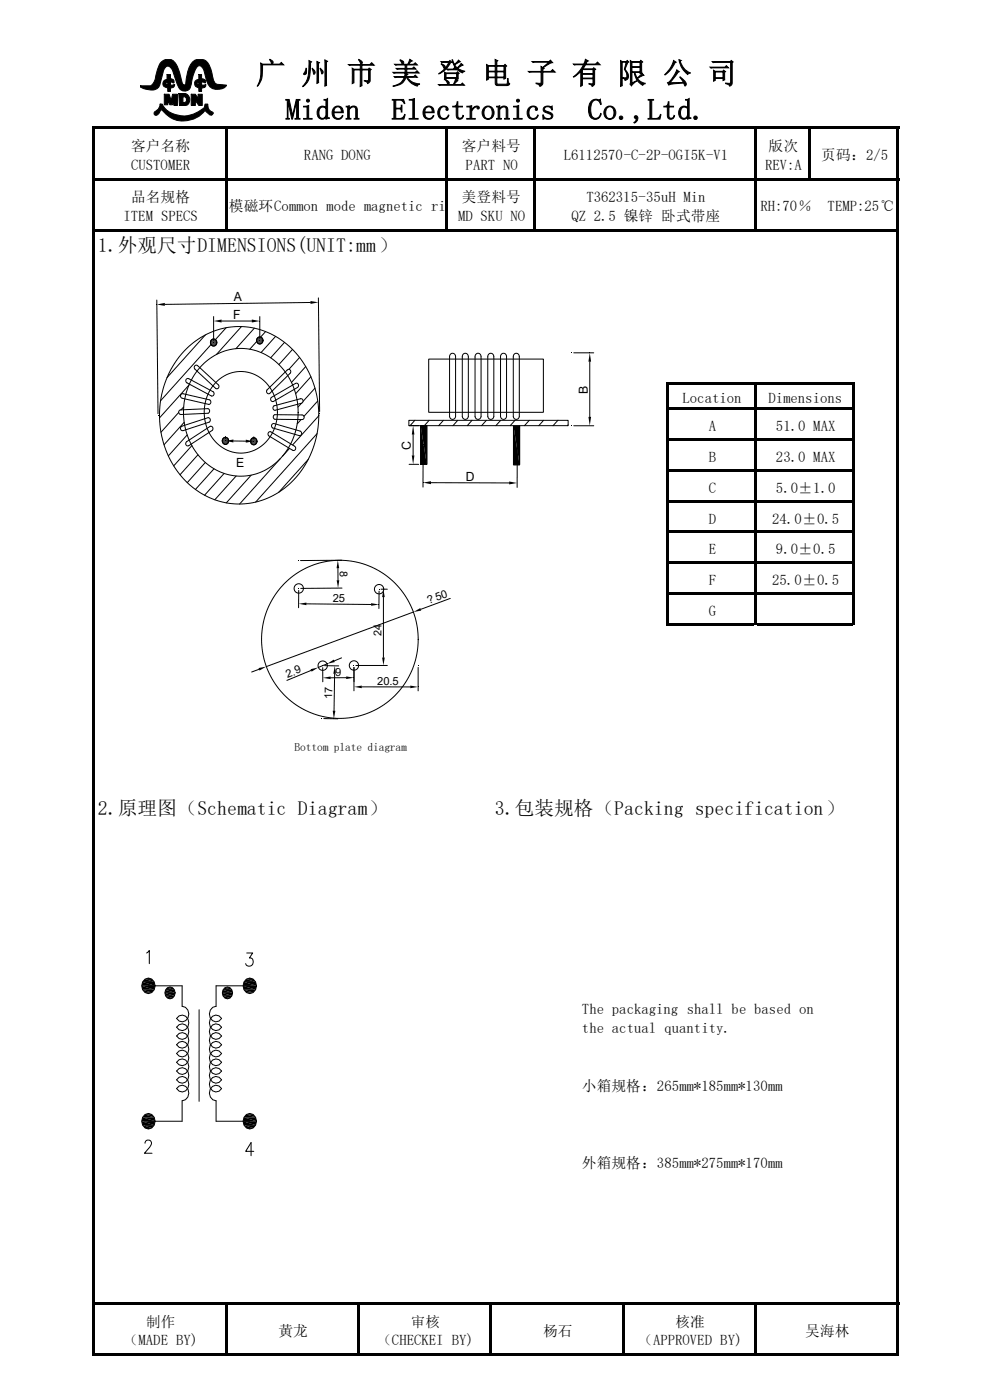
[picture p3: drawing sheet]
<svg xmlns="http://www.w3.org/2000/svg" width="210mm" height="297mm" viewBox="0 0 210 297" stroke-linecap="round" stroke-linejoin="round" font-family="sans-serif">
<g fill="#000">
<path d="M19.6 26.9h.6v10.8h-.6z" fill-rule="evenodd"/>
<path d="M19.6 37.7h.6v10.9h-.6z" fill-rule="evenodd"/>
<path d="M20.2 26.9h170.5v.5h-170.5z" fill-rule="evenodd"/>
<path d="M20.2 37.7h151.3v.5h-151.3z" fill-rule="evenodd"/>
<path d="M47.7 27.1h.5v10.6h-.5z" fill-rule="evenodd"/>
<path d="M47.7 38h.5v11.1h-.5z" fill-rule="evenodd"/>
<path d="M94.5 27.1h.5v10.6h-.5z" fill-rule="evenodd"/>
<path d="M94.5 38h.5v11.1h-.5z" fill-rule="evenodd"/>
<path d="M113.2 27.1h.5v10.6h-.5z" fill-rule="evenodd"/>
<path d="M113.2 38h.5v11.1h-.5z" fill-rule="evenodd"/>
<path d="M160 27.1h.5v10.6h-.5z" fill-rule="evenodd"/>
<path d="M160 38h.5v11.1h-.5z" fill-rule="evenodd"/>
<path d="M171.5 27.1h.5v11.1h-.5z" fill-rule="evenodd"/>
<path d="M172 37.7h18.7v.5h-18.7z" fill-rule="evenodd"/>
<path d="M190.2 27.1h.5v10.6h-.5z" fill-rule="evenodd"/>
<path d="M190.2 38h.5v10.6h-.5z" fill-rule="evenodd"/>
<path d="M19.6 48.6h.6v227.7h-.6z" fill-rule="evenodd"/>
<path d="M20.2 48.6h27.5v.5h-27.5z" fill-rule="evenodd"/>
<path d="M48.2 48.6h46.3v.5h-46.3z" fill-rule="evenodd"/>
<path d="M95 48.6h18.2v.5h-18.2z" fill-rule="evenodd"/>
<path d="M113.7 48.6h46.3v.5h-46.3z" fill-rule="evenodd"/>
<path d="M160.5 48.6h30.2v.5h-30.2z" fill-rule="evenodd"/>
<path d="M190.2 48.8h.5v227.5h-.5z" fill-rule="evenodd"/>
<path d="M141.3 81.1h.5v5.4h-.5z" fill-rule="evenodd"/>
<path d="M141.3 86.5h.5v6.5h-.5z" fill-rule="evenodd"/>
<path d="M141.3 93h.5v6.5h-.5z" fill-rule="evenodd"/>
<path d="M141.3 99.5h.5v6.5h-.5z" fill-rule="evenodd"/>
<path d="M141.8 81.1h39.6v.5h-39.6z" fill-rule="evenodd"/>
<path d="M141.8 86.5h39.6v.5h-39.6z" fill-rule="evenodd"/>
<path d="M141.8 93h39.6v.5h-39.6z" fill-rule="evenodd"/>
<path d="M141.8 99.5h39.6v.5h-39.6z" fill-rule="evenodd"/>
<path d="M160 81.3h.5v5.2h-.5z" fill-rule="evenodd"/>
<path d="M160 86.7h.5v6.3h-.5z" fill-rule="evenodd"/>
<path d="M160 93.3h.5v6.2h-.5z" fill-rule="evenodd"/>
<path d="M160 99.8h.5v6.2h-.5z" fill-rule="evenodd"/>
<path d="M180.8 81.3h.6v5.2h-.6z" fill-rule="evenodd"/>
<path d="M180.8 86.7h.6v6.3h-.6z" fill-rule="evenodd"/>
<path d="M180.8 93.3h.6v6.2h-.6z" fill-rule="evenodd"/>
<path d="M180.8 99.8h.6v6.2h-.6z" fill-rule="evenodd"/>
<path d="M141.3 106h.5v6.6h-.5z" fill-rule="evenodd"/>
<path d="M141.3 112.6h.5v6.5h-.5z" fill-rule="evenodd"/>
<path d="M141.3 119.1h.5v6.5h-.5z" fill-rule="evenodd"/>
<path d="M141.8 106h39.6v.6h-39.6z" fill-rule="evenodd"/>
<path d="M141.8 112.6h39.6v.5h-39.6z" fill-rule="evenodd"/>
<path d="M141.8 119.1h39.6v.5h-39.6z" fill-rule="evenodd"/>
<path d="M160 106.3h.5v6.3h-.5z" fill-rule="evenodd"/>
<path d="M160 112.8h.5v6.3h-.5z" fill-rule="evenodd"/>
<path d="M160 119.3h.5v6.3h-.5z" fill-rule="evenodd"/>
<path d="M180.8 106.3h.6v6.3h-.6z" fill-rule="evenodd"/>
<path d="M180.8 112.8h.6v6.3h-.6z" fill-rule="evenodd"/>
<path d="M180.8 119.3h.6v6.3h-.6z" fill-rule="evenodd"/>
<path d="M141.3 125.6h.5v7h-.5z" fill-rule="evenodd"/>
<path d="M141.8 125.6h39.6v.5h-39.6z" fill-rule="evenodd"/>
<path d="M141.8 132.1h18.2v.5h-18.2z" fill-rule="evenodd"/>
<path d="M160 125.9h.5v6.7h-.5z" fill-rule="evenodd"/>
<path d="M160.5 132.1h20.3v.5h-20.3z" fill-rule="evenodd"/>
<path d="M180.8 125.9h.6v6.7h-.6z" fill-rule="evenodd"/>
<path d="M19.6 276.3h.6v11.4h-.6z" fill-rule="evenodd"/>
<path d="M20.2 276.3h170.5v.5h-170.5z" fill-rule="evenodd"/>
<path d="M47.7 276.6h.5v11.1h-.5z" fill-rule="evenodd"/>
<path d="M75.8 276.6h.5v11.1h-.5z" fill-rule="evenodd"/>
<path d="M103.8 276.6h.6v11.1h-.6z" fill-rule="evenodd"/>
<path d="M131.9 276.6h.5v11.1h-.5z" fill-rule="evenodd"/>
<path d="M160 276.6h.5v11.1h-.5z" fill-rule="evenodd"/>
<path d="M190.2 276.6h.5v11.1h-.5z" fill-rule="evenodd"/>
<path d="M20.2 287.1h27.5v.6h-27.5z" fill-rule="evenodd"/>
<path d="M48.2 287.1h27.6v.6h-27.6z" fill-rule="evenodd"/>
<path d="M76.3 287.1h27.5v.6h-27.5z" fill-rule="evenodd"/>
<path d="M104.4 287.1h27.5v.6h-27.5z" fill-rule="evenodd"/>
<path d="M132.4 287.1h27.6v.6h-27.6z" fill-rule="evenodd"/>
<path d="M160.5 287.1h29.7v.6h-29.7z" fill-rule="evenodd"/>
</g>
<path d="M29.7 12.5h18.6v13.3h-18.6z" fill-rule="evenodd" fill="#fff"/>
<g fill="#000">
<path d="M34.3 13.1a2.01 2.01 0 0 1 3.3 1.1l1.1 3.4 .2 .4 .5-.1 .3-2a3.8 3.8 0 0 1 2-3.3 2.31 2.31 0 0 1 3 2l.3 .9a3.1 3.1 0 0 0 .9 2.4l2.1 .2a2.42 2.42 0 0 1-2.5 .8 2.42 2.42 0 0 1-1.7-2l-.2-.7a2.86 2.86 0 0 0-1.1-2.2l-.3-.1a2.68 2.68 0 0 0-1.2 2l-.4 1.8a1.47 1.47 0 0 1-1.2 1.6 1.47 1.47 0 0 1-1.7-1.2l-.6-1.7a3.3 3.3 0 0 0-1.2-2.3 .95 .95 0 0 0-1.2 .8l-.7 2.9a1.84 1.84 0 0 1-2.5 1.2l-1.4-.3-.4-.4 .2-.1h2l.5-.4 .4-.7 .9-3.1z" fill-rule="evenodd"/>
<path d="M35.4 15.8h.8v.9h.2a.5 .5 0 0 1 .5 .4 .5 .5 0 0 1-.1 .5l-.6-.1v.6l.8-.2-.3 .7-.5 .1v.7h-.6v-.7a.9 .9 0 0 1-1.1-.9 .9 .9 0 0 1 .9-.9z" fill-rule="evenodd"/>
</g>
<path d="M34.3 13.1a2.01 2.01 0 0 1 3.3 1.1l1.1 3.4 .2 .4 .5-.1 .3-2a3.8 3.8 0 0 1 2-3.3 2.31 2.31 0 0 1 3 2l.3 .9a3.1 3.1 0 0 0 .9 2.4l2.1 .2a2.42 2.42 0 0 1-2.5 .8 2.42 2.42 0 0 1-1.7-2l-.2-.7a2.86 2.86 0 0 0-1.1-2.2l-.3-.1a2.68 2.68 0 0 0-1.2 2l-.4 1.8a1.47 1.47 0 0 1-1.2 1.6 1.47 1.47 0 0 1-1.7-1.2l-.6-1.7a3.3 3.3 0 0 0-1.2-2.3 .95 .95 0 0 0-1.2 .8l-.7 2.9a1.84 1.84 0 0 1-2.5 1.2l-1.4-.3-.4-.4 .2-.1h2l.5-.4 .4-.7 .9-3.1zM35.4 15.8h.8v.9h.2a.5 .5 0 0 1 .5 .4 .5 .5 0 0 1-.1 .5l-.6-.1v.6l.8-.2-.3 .7-.5 .1v.7h-.6v-.7a.9 .9 0 0 1-1.1-.9 .9 .9 0 0 1 .9-.9z" fill="none" stroke="#000" stroke-width=".21"/>
<path d="M35.4 17.5h.2v.6l-.4-.2z" fill-rule="evenodd" fill="#fff"/>
<path d="M35.4 17.5h.2v.6l-.4-.2zM42.2 15.8h.6v.9h.3a.51 .51 0 0 1 .5 .3 .51 .51 0 0 1-.1 .6l-.7-.1v.6l.8-.2v.4l-.2 .3-.6 .1v.7h-.6v-.7a.89 .89 0 0 1-.9-.9 .89 .89 0 0 1 .9-.9zM34 22.1h.4a5.4 5.4 0 0 0 6.9 2l2-1.3 .2-.7h.6a1.66 1.66 0 0 0 1.1 1.8l-.3 .5a2.07 2.07 0 0 1-1.4-1 5.8 5.8 0 0 1-9.2-.1l-.6 .8a.52 .52 0 0 1-.5 .4 .52 .52 0 0 1-.5-.5l.3-.4a1.73 1.73 0 0 0 1-1.5z" fill="none" stroke="#000" stroke-width=".21"/>
<g fill="#000">
<path d="M42.2 15.8h.6v.9h.3a.51 .51 0 0 1 .5 .3 .51 .51 0 0 1-.1 .6l-.7-.1v.6l.8-.2v.4l-.2 .3-.6 .1v.7h-.6v-.7a.89 .89 0 0 1-.9-.9 .89 .89 0 0 1 .9-.9z" fill-rule="evenodd"/>
<path d="M34 22.1h.4a5.4 5.4 0 0 0 6.9 2l2-1.3 .2-.7h.6a1.66 1.66 0 0 0 1.1 1.8l-.3 .5a2.07 2.07 0 0 1-1.4-1 5.8 5.8 0 0 1-9.2-.1l-.6 .8a.52 .52 0 0 1-.5 .4 .52 .52 0 0 1-.5-.5l.3-.4a1.73 1.73 0 0 0 1-1.5z" fill-rule="evenodd"/>
</g>
<path d="M42 17.5h.2v.4l-.4-.1z" fill-rule="evenodd" fill="#fff"/>
<path d="M34.8 20h1.1l.4 1.3 .3-1.3h1v2.4h-.7l-.1-.9-.2 .7h-.6l-.3-.9-.1 .9h-.8zM37.9 19.8h1.3a1.3 1.3 0 0 1 1.1 1.3 1.3 1.3 0 0 1-1.1 1.3h-1.1zM42 17.5h.2v.4l-.4-.1z" fill="none" stroke="#000" stroke-width=".21"/>
<g fill="#000">
<path d="M34.8 20h1.1l.4 1.3 .3-1.3h1v2.4h-.7l-.1-.9-.2 .7h-.6l-.3-.9-.1 .9h-.8z" fill-rule="evenodd"/>
<path d="M37.9 19.8h1.3a1.3 1.3 0 0 1 1.1 1.3 1.3 1.3 0 0 1-1.1 1.3h-1.1z" fill-rule="evenodd"/>
</g>
<path d="M38.8 20.6l.4-.1a.73 .73 0 0 1 .1 1.2l-.5 .1z" fill-rule="evenodd" fill="#fff"/>
<path d="M40.6 20h.8l.6 .9v-.9h.9v2.4h-.7l-.8-1.1v1.1h-.8zM38.8 20.6l.4-.1a.73 .73 0 0 1 .1 1.2l-.5 .1z" fill="none" stroke="#000" stroke-width=".21"/>
<path d="M40.6 20h.8l.6 .9v-.9h.9v2.4h-.7l-.8-1.1v1.1h-.8z" fill-rule="evenodd" fill="#000"/>
<path d="M27.3 200.2h31.5v47.2h-31.5z" fill-rule="evenodd" fill="#fff"/>
<g fill="none" stroke="#000" stroke-width=".21">
<path d="M33.3 63.7l.2 24.1M39.6 73.9a15.8 15.8 0 0 1 24.6 2.8 20.2 20.2 0 0 1-4.2 27.1 15.8 15.8 0 0 1-23.1-4.9 20.4 20.4 0 0 1 2.7-25zM43 77.3a11.5 11.5 0 0 1 18.6 3.4 14.2 14.2 0 0 1-5.8 19.2 11.7 11.7 0 0 1-15.7-6.6 14.6 14.6 0 0 1 2.9-16zM43.6 71l-8.2 9.1M44.8 73.1l-10.7 11.9M45.3 67.2v5M47 68.1h6.4M48 69.5l-2.3 2.5M51.2 69.3l-5.3 5.9M54 69.6l-3.9 4.4M54.5 72.4l-1.5 1.7M55.1 67.2v4.6"/>
<path d="M56.3 70.3l-1 1.2M58.5 71.4l-3.1 3.4M60.4 72.6l-3 3.3M62.1 74.1l-2.9 3.2M63.5 75.8l-2.2 2.5M64.8 77.8l-3 3.3M65.9 64.2l-30.9 .4M65.9 79.9l-3.2 3.6M67.5 63.2l.3 24.1M90.9 76.2h24.4v11.3h-24.4zM95.6 75.1l.3-.2 .4 .1 .3 .6v12.8a.64 .64 0 0 1-.6 .6 .64 .64 0 0 1-.6-.6v-12.8zM98.3 75.1l.3-.2 .4 .1 .3 .7v12.7a.64 .64 0 0 1-.6 .6 .64 .64 0 0 1-.6-.6v-12.8z"/>
<path d="M101 75.1l.3-.2 .4 .1 .3 .6v12.8a.64 .64 0 0 1-.6 .6 .64 .64 0 0 1-.6-.6v-12.8zM103.7 75.1l.3-.2 .4 .1 .3 .7v12.7a.64 .64 0 0 1-.6 .6 .64 .64 0 0 1-.6-.6v-12.8zM106.4 75.1l.3-.2 .4 .1 .3 .6v12.8a.64 .64 0 0 1-.6 .6 .64 .64 0 0 1-.6-.6v-12.8zM109.1 75.1l.3-.2 .4 .1 .3 .6 .1 12.8a.64 .64 0 0 1-.7 .6 .64 .64 0 0 1-.6-.6v-12.8zM121.7 74.8h4.2M125.1 76.7v11.7M37.9 87.5l-3.8 4.2M38.4 87.9a.49 .49 0 0 1-.5-.4 .49 .49 0 0 1 .4-.5l5.8-.3 .4 .5-.4 .5-5.7 .2M38.4 83.6l.4-.1 5.7 1.3 .2 .3v.4l-.4 .3-5.7-1.3-.3-.3zM39 86.3l-.6 .6M39.1 89.6l-4.3 4.7M39.7 81.2a.48 .48 0 0 1-.3-.6 .48 .48 0 0 1 .6-.3l5.2 2.8 .2 .6-.5 .3-5.2-2.8"/>
<path d="M39.7 92.3l-4 4.4M40.1 81.7l-6.3 6.9M40.7 94.5l-3.9 4.3M42 96.5l-3.8 4.2M43.6 98.1l-3.9 4.3M44.4 89.5l.2-.5-.5-.4-5.5 1.8a.49 .49 0 0 0-.3 .6 .49 .49 0 0 0 .5 .3l5.6-1.8M45 91.3l.1-.6-.2-.3h-.3l-5 3.3a.48 .48 0 0 0-.2 .6 .48 .48 0 0 0 .7 .2l4.9-3.2M45.4 99.5l-4 4.3M45.8 82.4l.3 .1 .2-.2 .1-.6-4.5-4.1a.47 .47 0 0 0-.6 .1 .47 .47 0 0 0 .1 .6l4.4 4.1M45.9 81a7.4 7.4 0 0 1 12.3 3.1 8.8 8.8 0 0 1-5.8 11.9 8 8 0 0 1-9.1-8.1 9.1 9.1 0 0 1 2.6-6.9zM47.8 92.6v.5M49.5 93.5l2.6 .1"/>
<path d="M53.8 92.7v.4M56.6 82.7l4.3-4.2a.47 .47 0 0 1 .7 0 .47 .47 0 0 1-.1 .7l-4.3 4.3-.5-.1zM57 91.7l.4-.1 5.1 3.1a.48 .48 0 0 1 .2 .6 .48 .48 0 0 1-.6 .2l-5.1-3.1-.2-.4zM57.6 84.3l5.1-3a.48 .48 0 0 1 .6 .3 .48 .48 0 0 1-.2 .6l-5.1 3-.4-.1-.1-.2zM58.1 86.1l5.6-1.5a.49 .49 0 0 1 .6 .4 .49 .49 0 0 1-.4 .5l-5.6 1.5-.4-.3zM58.1 88.1l.2-.1h5.8a.49 .49 0 0 1 .4 .5 .49 .49 0 0 1-.4 .5l-5.8-.1-.3-.4zM59.4 97.3l-8.6 9.6M61.4 95.1l-1.5 1.7M63.6 91.4l-5.5-1.6-.5 .4 .2 .6 5.6 1.6a.49 .49 0 0 0 .6-.4 .49 .49 0 0 0-.4-.5M63.9 89l-.9 .9M63.9 85.5l-.7 .9M65.4 97.4l-6.3 7"/>
<path d="M66.8 82.3l-2.5 2.8M67.3 92l-13.1 14.5M67.4 85.1l-2.9 3.2M67.6 88.2l-5.5 6.2M86.7 89.2h33.8v1.1h-33.8zM86.8 90.3h2M86.8 98.5h2M87.6 92.2v4.4M88 89.2l-1 1.1M89.2 90.3h1.3v8.2h-1.3zM89.8 94.7l-.1 8.6M91 89.2l-1 1.1"/>
<path d="M94.1 89.2l-1.1 1.1M97.1 89.2l-1 1.1M100.1 89.2l-1 1.1M103.2 89.2l-1 1.1M106.2 89.2l-1 1.1M108.9 90.4h1.3v8.2h-1.3zM109.2 89.2l-1 1.1M109.7 94.8v8.6M112.3 89.2l-1 1.1M115.3 89.2l-1 1.1M118.3 89.2l-1 1.1M120.5 90.1l-.1 .2"/>
<path d="M121.7 90.3h4.2M47.5 100.4l-4.1 4.7M50.1 101l-4.5 5M53.3 100.8l-5.3 5.9M72.5 118.8l-8.8 .1M91.4 102.4h16.6M60.3 123.8a16.7 16.7 0 0 1 25.1 1.8 16.7 16.7 0 0 1-5 24.5 16.7 16.7 0 0 1-21.6-4.4 16.7 16.7 0 0 1 1.5-21.9zM63.4 125.2l-.1 3.7M65 128.1l13.7 .1M71.7 120.5v2.6M72.5 139.6l-1.6 .6M72.5 124.8h-8.7"/>
<path d="M80.4 125.4v3.7M80.8 125h1.4M81.3 126.7v12.8M87.7 129.8l-31.2 11.6M95.5 126.9l-6.3 2.4M54.9 142l-1.5 .6M66 142.2l-5.2 2.1M68.4 141.6l.1 3M68.7 152.4l3 .1M68.9 141.2l2.9 .1M69.4 140.8l-1.9 .8M71 142.9l-.1 7.9"/>
<path d="M73.4 143.8h-3.3M75.1 144.6v-3v4.9M75.5 141.2h6.7M76.7 145.7h10.3M88.7 141.6v5M30.8 207.7l.7-.2a1.67 1.67 0 0 1 1.4 1.6 1.67 1.67 0 0 1-1.4 1.7 1.69 1.69 0 0 1-1.4-1.3 1.69 1.69 0 0 1 .7-1.8zM31.1 202.2l.6-.6v2.8M31.5 209.1h7.1v4.4a1.68 1.68 0 0 1 1.5 1.6 1.68 1.68 0 0 1-1.4 1.7l-.7-.2-.5-.6a1.33 1.33 0 0 1 1.2-.7 1.33 1.33 0 0 1 1.2 .9 1.57 1.57 0 0 1-.2 1.8 1.57 1.57 0 0 1-1.7 .5l-.5-.6a1.33 1.33 0 0 1 1.2-.7 1.33 1.33 0 0 1 1.2 .8 1.57 1.57 0 0 1-.2 1.8 1.57 1.57 0 0 1-1.7 .5l-.5-.5a1.33 1.33 0 0 1 1.2-.7 1.33 1.33 0 0 1 1.2 .8 1.57 1.57 0 0 1-.2 1.8 1.57 1.57 0 0 1-1.7 .5l-.5-.6a1.33 1.33 0 0 1 1.2-.7 1.33 1.33 0 0 1 1.2 .9 1.57 1.57 0 0 1-.2 1.8 1.57 1.57 0 0 1-1.7 .4l-.5-.5a1.33 1.33 0 0 1 1.2-.7 1.33 1.33 0 0 1 1.2 .8 1.57 1.57 0 0 1-.2 1.8 1.57 1.57 0 0 1-1.7 .5l-.5-.6a1.33 1.33 0 0 1 1.2-.7 1.33 1.33 0 0 1 1.2 .9 1.57 1.57 0 0 1-.2 1.8 1.57 1.57 0 0 1-1.7 .5l-.5-.6a1.33 1.33 0 0 1 1.2-.7 1.33 1.33 0 0 1 1.2 .8 1.57 1.57 0 0 1-.2 1.8 1.57 1.57 0 0 1-1.7 .5l-.5-.5a1.33 1.33 0 0 1 1.2-.8 1.33 1.33 0 0 1 1.2 .9 1.57 1.57 0 0 1-.2 1.8 1.57 1.57 0 0 1-1.7 .5l-.5-.6 .5-.5a1.61 1.61 0 0 1 2.1 1.2 1.61 1.61 0 0 1-1.5 1.9v4.4h-7.1M35.5 209.5a1.18 1.18 0 0 1 1.6 1.1 1.18 1.18 0 0 1-1.6 1.1 1.37 1.37 0 0 1 0-2.2zM42.2 214.2v19.4M47.7 209.5a1.18 1.18 0 0 1 1.6 1.1 1.18 1.18 0 0 1-1.6 1.1 1.37 1.37 0 0 1 0-2.2zM52.3 207.7l.7-.2a1.67 1.67 0 0 1 1.4 1.6 1.67 1.67 0 0 1-1.4 1.7 1.69 1.69 0 0 1-1.4-1.3 1.69 1.69 0 0 1 .7-1.8z"/>
<path d="M52.3 202.2h1.3l-.7 1a.87 .87 0 0 1 .8 1 .87 .87 0 0 1-1 .8l-.4-.2-.2-.4M53 209.1h-7.2v4.4a1.68 1.68 0 0 0-1.4 1.6 1.68 1.68 0 0 0 1.4 1.7l.7-.2 .5-.6a1.33 1.33 0 0 0-1.2-.7 1.33 1.33 0 0 0-1.2 .9 1.57 1.57 0 0 0 .1 1.8 1.57 1.57 0 0 0 1.8 .5l.5-.6a1.33 1.33 0 0 0-1.2-.7 1.33 1.33 0 0 0-1.2 .8 1.57 1.57 0 0 0 .1 1.8 1.57 1.57 0 0 0 1.8 .5l.5-.5a1.33 1.33 0 0 0-1.2-.7 1.33 1.33 0 0 0-1.2 .8 1.57 1.57 0 0 0 .1 1.8 1.57 1.57 0 0 0 1.8 .5l.5-.6a1.33 1.33 0 0 0-1.2-.7 1.33 1.33 0 0 0-1.2 .9 1.57 1.57 0 0 0 .1 1.8 1.57 1.57 0 0 0 1.8 .4l.5-.5a1.33 1.33 0 0 0-1.2-.7 1.33 1.33 0 0 0-1.2 .8 1.57 1.57 0 0 0 .1 1.8 1.57 1.57 0 0 0 1.8 .5l.5-.6a1.33 1.33 0 0 0-1.2-.7 1.33 1.33 0 0 0-1.2 .9 1.57 1.57 0 0 0 .1 1.8 1.57 1.57 0 0 0 1.8 .5l.5-.6a1.33 1.33 0 0 0-1.2-.7 1.33 1.33 0 0 0-1.2 .8 1.57 1.57 0 0 0 .1 1.8 1.57 1.57 0 0 0 1.8 .5l.5-.5a1.33 1.33 0 0 0-1.2-.8 1.33 1.33 0 0 0-1.2 .9 1.57 1.57 0 0 0 .1 1.8 1.57 1.57 0 0 0 1.8 .5l.5-.6-.5-.5a1.61 1.61 0 0 0-2.1 1.2 1.61 1.61 0 0 0 1.4 1.9v4.4h7.2M30.8 236.4l.7-.2a1.67 1.67 0 0 1 1.4 1.6 1.67 1.67 0 0 1-1.4 1.7 1.69 1.69 0 0 1-1.4-1.3 1.69 1.69 0 0 1 .7-1.8zM52.3 236.4l.7-.2a1.67 1.67 0 0 1 1.4 1.6 1.67 1.67 0 0 1-1.4 1.7 1.69 1.69 0 0 1-1.4-1.3 1.69 1.69 0 0 1 .7-1.8zM30.8 242.5l.2-.5 .7-.1a.84 .84 0 0 1 .1 1.4l-1.2 1.3h1.6M53.8 244.2h-1.7l1.2-1.8v2.8"/>
<circle cx="45.3" cy="72.7" r=".71"/>
<circle cx="45.4" cy="72.7" r=".71"/>
<circle cx="55.1" cy="72.2" r=".71"/>
<circle cx="47.8" cy="93.5" r=".71"/>
<circle cx="47.9" cy="93.5" r=".71"/>
<circle cx="53.8" cy="93.6" r=".71"/>
<circle cx="63.4" cy="124.8" r=".99"/>
<circle cx="80.4" cy="125" r=".99"/>
<circle cx="68.4" cy="141.2" r=".99"/>
<circle cx="75.1" cy="141.2" r=".99"/>
</g>
<g fill="#000">
<path d="M33.3 64.6l1.7-.3v.6zM44.6 72.7l1.4 .1h-1.4zM44.6 72.7h1.4v.1zM44.6 72.5l1.4 .2h-1.4zM44.6 72.5h1.4v.2zM44.6 72.8l1.3 .1h-1.2zM44.6 72.8h1.4l-.1 .1zM44.7 72.4l1.3 .1h-1.4zM44.7 72.4h1.2l.1 .1zM44.7 72.9l1.2 .2h-1.2zM44.7 72.9h1.2v.2zM44.7 72.3l1.2 .1h-1.2z"/>
<path d="M44.7 72.3h1.2v.1zM44.7 73.1l1.1 .1zM44.7 73.1h1.2l-.1 .1zM44.8 72.2l1.1 .1h-1.2zM44.8 72.2l1.1 .1zM44.8 73.2l.9 .1zM44.8 73.2h1zM44.9 72.1l.9 .1h-1zM44.9 72.1l.9 .1zM44.9 73.3h.7zM44.9 73.3h.8zM44.9 72.1h.8z"/>
<path d="M45 72l.7 .1zM45 73.3l.5 .1zM45 73.3h.6zM45 72h.6zM45.1 71.9l.5 .1zM45.1 73.4h.3zM45.1 73.4h.4zM45.1 71.9h.4zM45.3 71.9h.2zM45.3 68.1l1.7-.3v.6zM53.4 67.8l1.7 .3-1.7 .3zM54.4 72.2l1.4 .2h-1.4z"/>
<path d="M54.4 72.2h1.4v.2zM54.4 72.1l1.4 .1h-1.4zM54.4 72.1h1.4v.1zM54.4 72.4l1.3 .1h-1.2zM54.4 72.4h1.4l-.1 .1zM54.5 72l1.3 .1h-1.4zM54.5 72h1.2l.1 .1zM54.5 72.5l1.2 .1h-1.2zM54.5 72.5h1.2v.1zM54.5 71.8l1.2 .2h-1.2zM54.5 71.8h1.2v.2zM54.5 72.6l1.1 .1h-1z"/>
<path d="M54.5 72.6h1.2l-.1 .1zM54.6 71.7l1.1 .1h-1.2zM54.6 71.7l1.1 .1zM54.6 72.7l.9 .1zM54.6 72.7h1zM54.6 71.7h1zM54.7 71.6l.9 .1zM54.7 72.8l.7 .1zM54.7 72.8h.8zM54.7 71.6h.8zM54.8 71.5l.7 .1zM54.8 72.9h.5z"/>
<path d="M54.8 72.9h.6zM54.8 71.5h.6zM54.9 71.5h.5zM54.9 72.9l.3 .1zM54.9 72.9h.4zM54.9 71.5h.4zM55 71.5h.3zM65.9 63.9l1.6 .2-1.6 .4zM125.1 74.8l.3 1.9h-.6zM47.1 93.5l1.4 .2h-1.3zM47.1 93.5h1.4v.2zM47.2 93.4l1.3 .1h-1.4z"/>
<path d="M47.2 93.4h1.3v.1zM47.2 93.7l1.3 .1h-1.3zM47.2 93.7h1.3v.1zM47.2 93.3l1.3 .1h-1.3zM47.2 93.3h1.3v.1zM47.2 93.8l1.2 .1h-1.2zM47.2 93.8h1.3l-.1 .1zM47.2 93.1l1.3 .2h-1.3zM47.2 93.1h1.2l.1 .2zM47.2 93.9l1.1 .1zM47.2 93.9h1.2l-.1 .1zM47.3 93l1.1 .1h-1.2z"/>
<path d="M47.3 93l1.1 .1zM47.3 94l.9 .1zM47.3 94h1zM47.4 92.9l.9 .1h-1zM47.4 92.9l.9 .1zM47.4 94.1l.7 .1zM47.4 94.1h.8zM47.4 92.9h.8zM47.5 92.9h.7zM47.5 94.2h.5zM47.5 94.2h.6zM47.5 92.9h.6z"/>
<path d="M47.6 92.8l.5 .1zM47.6 94.2l.3 .1zM47.6 94.2h.4zM47.6 92.8h.4zM47.8 92.8h.2zM47.8 93.5l1.7-.3v.7zM52.1 93.3l1.7 .3-1.7 .3zM53.1 93.6l1.4 .1h-1.3zM53.1 93.6h1.4v.1zM53.2 93.5l1.3 .1h-1.4zM53.2 93.5h1.3v.1zM53.2 93.7l1.3 .2h-1.3z"/>
<path d="M53.2 93.7h1.3v.2zM53.2 93.3l1.3 .2h-1.3zM53.2 93.3h1.3v.2zM53.2 93.9l1.2 .1h-1.1zM53.2 93.9h1.3l-.1 .1zM53.3 93.2l1.2 .1h-1.3zM53.3 93.2h1.1l.1 .1zM53.3 94l1 .1zM53.3 94h1.1l-.1 .1zM53.3 93.1l1.1 .1h-1.1zM53.3 93.1h1l.1 .1zM53.3 94.1l.9 .1z"/>
<path d="M53.3 94.1h1zM53.3 93.1h1zM53.4 93l.9 .1zM53.4 94.2l.7 .1zM53.4 94.2h.8zM53.4 93h.8zM53.5 92.9l.7 .1zM53.5 94.3h.5zM53.5 94.3h.6zM53.5 92.9h.6zM53.6 92.9h.5zM53.6 94.3l.3 .1z"/>
<path d="M53.6 94.3h.4zM53.6 92.9h.4zM53.8 92.9h.2zM87.3 96.6h.6l-.3 1.9zM87.6 90.3l.3 1.9h-.6zM89.2 90.3l1.3 8.2h-1.3zM89.2 90.3h1.3v8.2zM108.9 90.4l1.3 8.2h-1.3zM108.9 90.4h1.3v8.2zM124.8 88.4h.6l-.3 1.9zM89.7 102.4l1.7-.3v.6zM108 102.1l1.7 .4-1.7 .3z"/>
<path d="M63.3 128.1l1.7-.3v.6zM69.4 140.8l1.4-.9 .2 .5zM71.7 118.8l.2 1.7h-.5zM71.4 123.1h.6l-.3 1.7zM78.7 127.9l1.7 .3-1.7 .3zM81.1 139.5h.5l-.3 1.7zM81.3 125l.3 1.7h-.5zM87.7 129.8l1.5-.8 .1 .5zM54.8 141.7l1.7-.3-1.5 .8zM65.9 142l1.6-.4-1.4 .9zM68.5 143.8l1.6-.3v.6zM70.6 150.8h.5l-.3 1.7z"/>
<path d="M71 141.2l.3 1.7h-.6zM73.4 143.5l1.7 .3-1.7 .2zM75.1 145.7l1.6-.3v.6zM87 145.4l1.7 .3-1.7 .3zM30.1 209.1l2.6 .9h-2.5zM30.1 209.1h2.8l-.2 .9zM30.2 208.3l2.7 .8h-2.8zM30.2 208.3h2.5l.2 .8zM30.2 210l2 .6h-1.4zM30.2 210h2.5l-.5 .6zM30.8 207.7l1.9 .6h-2.5zM30.8 207.7h1.4l.5 .6z"/>
<path d="M30.8 210.6h1.4l-.7 .2zM30.8 207.7l.7-.2 .7 .2zM35 210.6l2 .7h-1.9zM35 210.6h2.1l-.1 .7zM35.1 210l2 .6h-2.1zM35.1 210h1.9l.1 .6zM35.1 211.3l1.5 .4h-1.1zM35.1 211.3h1.9l-.4 .4zM35.5 209.5l1.5 .5h-1.9zM35.5 209.5h1.1l.4 .5zM35.5 211.7h1.1l-.5 .2zM35.5 209.5l.6-.1 .5 .1z"/>
<path d="M47.2 210.6l2 .7h-1.9zM47.2 210.6h2.1l-.1 .7zM47.3 210l2 .6h-2.1zM47.3 210h1.9l.1 .6zM47.3 211.3l1.5 .4h-1.1zM47.3 211.3h1.9l-.4 .4zM47.7 209.5l1.5 .5h-1.9zM47.7 209.5h1.1l.4 .5zM47.7 211.7h1.1l-.6 .2zM47.7 209.5l.5-.1 .6 .1zM51.6 209.1l2.6 .9h-2.4zM51.6 209.1h2.8l-.2 .9z"/>
<path d="M51.8 208.3l2.6 .8h-2.8zM51.8 208.3h2.4l.2 .8zM51.8 210l1.9 .6h-1.4zM51.8 210h2.4l-.5 .6zM52.3 207.7l1.9 .6h-2.4zM52.3 207.7h1.4l.5 .6zM52.3 210.6h1.4l-.7 .2zM52.3 207.7l.7-.2 .7 .2zM30.1 237.9l2.6 .8h-2.5zM30.1 237.9h2.8l-.2 .8zM30.2 237l2.7 .9h-2.8zM30.2 237h2.5l.2 .9z"/>
<path d="M30.2 238.7l2 .6h-1.4zM30.2 238.7h2.5l-.5 .6zM30.8 236.4l1.9 .6h-2.5zM30.8 236.4h1.4l.5 .6zM30.8 239.3h1.4l-.7 .2zM30.8 236.4l.7-.2 .7 .2zM51.6 237.9l2.6 .8h-2.4zM51.6 237.9h2.8l-.2 .8zM51.8 237l2.6 .9h-2.8zM51.8 237h2.4l.2 .9zM51.8 238.7l1.9 .6h-1.4zM51.8 238.7h2.4l-.5 .6z"/>
<path d="M52.3 236.4l1.9 .6h-2.4zM52.3 236.4h1.4l.5 .6zM52.3 239.3h1.4l-.7 .2zM52.3 236.4l.7-.2 .7 .2z"/>
</g>
<g font-size="6.3">
<text x="54.3" y="17.7">广 州 市 美 登 电 子 有 限 公 司</text>
<text x="60.6" y="25.4">Miden</text>
<text x="83" y="25.4">Electronics</text>
<text x="124.6" y="25.4">Co.,Ltd.</text>
</g>
<g font-size="4.2">
<text x="20.7" y="53.5">1.外观尺寸DIMENSIONS(UNIT:mm）</text>
<text x="20.7" y="172.9">2.原理图（Schematic Diagram）</text>
<text x="104.9" y="172.9">3.包装规格（Packing specification）</text>
</g>
<g font-size="3.1">
<text x="27.8" y="32.1">客户名称</text>
<text x="27.8" y="36">CUSTOMER</text>
<text x="64.5" y="34">RANG DONG</text>
<text x="98" y="32.1">客户料号</text>
<text x="98.8" y="36">PART NO</text>
<text x="119.6" y="34">L6112570-C-2P-OGI5K-V1</text>
<text x="162.3" y="36">REV:A</text>
<text x="163" y="32.1">版次</text>
<text x="174.2" y="34">页码：2/5</text>
<text x="26.2" y="46.8">ITEM SPECS</text>
<text x="27.8" y="42.9">品名规格</text>
<text x="45.4" y="44.8">共</text>
<text x="48.6" y="44.8">模磁环Common mode magnetic ri</text>
<text x="94.6" y="44.8">n</text>
<text x="97.2" y="46.8">MD SKU NO</text>
<text x="98" y="42.9">美登料号</text>
<text x="121.2" y="46.8">QZ 2.5 镍锌 卧式带座</text>
<text x="124.4" y="42.9">T362315-35uH Min</text>
<text x="161.3" y="44.8">RH:70％</text>
<text x="175.6" y="44.8">TEMP:25℃</text>
<text x="144.8" y="85.5">Location</text>
<text x="163" y="85.5">Dimensions</text>
<text x="150.3" y="91.5">A</text>
<text x="164.6" y="91.5">51.0 MAX</text>
<text x="150.3" y="98">B</text>
<text x="164.6" y="98">23.0 MAX</text>
<text x="150.3" y="104.5">C</text>
<text x="164.6" y="104.5">5.0±1.0</text>
<text x="150.3" y="111.1">D</text>
<text x="163.8" y="111.1">24.0±0.5</text>
<text x="150.3" y="117.6">E</text>
<text x="164.6" y="117.6">9.0±0.5</text>
<text x="150.3" y="124.1">F</text>
<text x="163.8" y="124.1">25.0±0.5</text>
<text x="150.3" y="130.6">G</text>
<text x="123.4" y="215.2">The packaging shall be based on</text>
<text x="123.4" y="219">the actual quantity.</text>
<text x="123.4" y="231.4">小箱规格：265mm*185mm*130mm</text>
<text x="123.4" y="247.7">外箱规格：385mm*275mm*170mm</text>
<text x="31" y="281.5">制作</text>
<text x="87.1" y="281.5">审核</text>
<text x="143.3" y="281.5">核准</text>
<text x="26.2" y="285.4">（MADE BY)</text>
<text x="59.1" y="283.5">黄龙</text>
<text x="80" y="285.4">（CHECKEI BY)</text>
<text x="115.2" y="283.5">杨石</text>
<text x="135.3" y="285.4">（APPROVED BY)</text>
<text x="170.8" y="283.5">吴海林</text>
</g>
<g font-size="2.7">
<text x="49.6" y="63.9">A</text>
<text x="49.4" y="67.6">F</text>
<text x="50.1" y="99.1">E</text>
<text x="98.8" y="102">D</text>
</g>
<g font-size="2.6">
<text x="124.7" y="83.5" transform="rotate(-90 124.7 83.5)">B</text>
<text x="87.2" y="95.4" transform="rotate(-90 87.2 95.4)">C</text>
</g>
<g font-size="2.4">
<text x="70.6" y="127.7">25</text>
<text x="61" y="143.8" transform="rotate(-21 61 143.8)">2.9</text>
<text x="71.1" y="143.3">9</text>
<text x="80" y="145.3">20.5</text>
<text x="62.5" y="159.4">Bottom plate diagram</text>
</g>
<g font-size="2.3">
<text x="72.1" y="121.2" transform="rotate(90 72.1 121.2)">8</text>
<text x="90.9" y="128.1" transform="rotate(-21 90.9 128.1)">? 50</text>
<text x="80.9" y="134.9" transform="rotate(-90 80.9 134.9)">24</text>
<text x="70.5" y="148.2" transform="rotate(-90 70.5 148.2)">17</text>
</g>
</svg>
